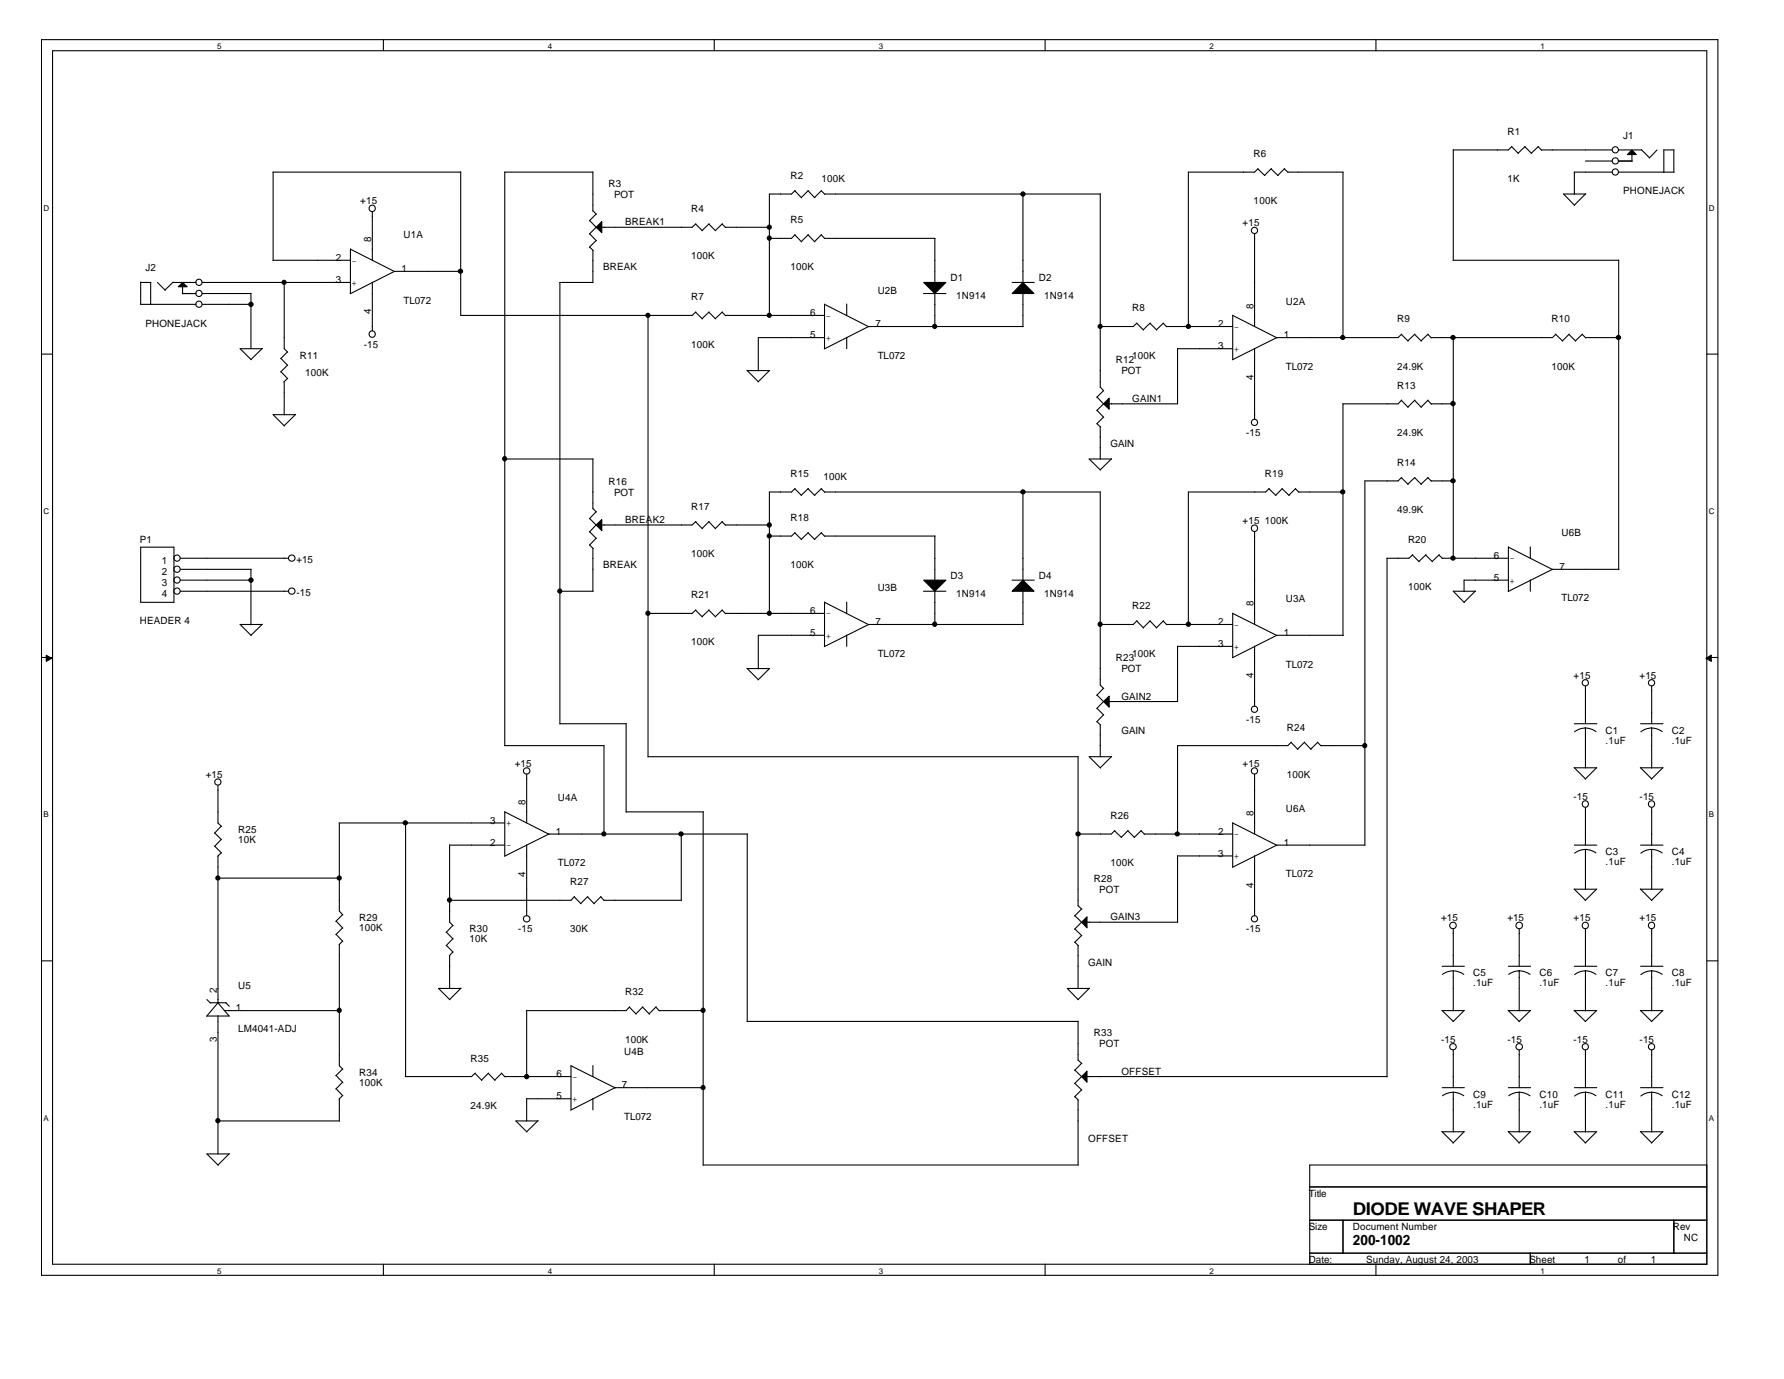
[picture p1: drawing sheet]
<svg xmlns="http://www.w3.org/2000/svg" width="279mm" height="216mm" viewBox="0 0 279 216" stroke-linecap="round" stroke-linejoin="round" font-family="sans-serif">
<g fill="none" stroke="#000" stroke-width=".17">
<path d="M6.5 6.2h262.5v193.5h-262.5zM8.2 7.9h259.1v190h-259.1zM60 6.2v1.7M111.9 6.2v1.7M163.7 6.2v1.7M215.5 6.2v1.7M42.7 26.9h29.5M42.8 26.9v13.9M54.9 39v7M54.9 39l6.9 3.5M58.3 33.2v7.5M72.2 26.9v22.5h36.2l.6-.6"/>
<path d="M79 26.9h13.9M79.1 26.9v89.8M92.3 34.5l1.1 1.1M92.3 36.6l1.1 1.1M92.3 38.7l.6 .5M92.9 26.9v6.1M92.9 39.2v5.1M92.9 33l.5 .6M93.4 33.5l-1.1 1.1M93.4 35.6l-1.1 1M93.4 37.7l-1.1 1M108.9 35.1l1.1 1"/>
<path d="M109 35l-.6 .6h-14.1M111 35.1l1.1 1M111.1 35l-1.1 1.1M113.1 35.1l.5 .5M113.1 35l-1.1 1.1M113.6 35.6h6.9M124.5 36.8l1 1.1M124.5 29.9l1 1.1M124.5 29.8l-.5 .6h-3.5v19M124.5 36.7l-.5 .6h-3.5M126.6 36.8l1 1.1M126.6 29.9l1 1.1"/>
<path d="M126.6 36.7l-1.1 1.1M126.6 29.8l-1.1 1.1M128.6 36.8l.6 .6M128.6 29.9l.6 .5M128.7 36.7l-1.1 1.1M128.7 29.8l-1.1 1.1M129.1 30.4h43.2M129.1 37.3h17.3M146.4 37.3v7M160.2 30.4v13.8M172.3 30.3v30.3M196.5 36.6v14.5"/>
<path d="M197 26.4l1.1 1.1M197 26.4l-.5 .5h-10.4v24.3M199.1 26.4l1.1 1.1M199.1 26.4l-1 1.1M201.1 26.4l.6 .6M201.2 26.4l-1.1 1.1M201.7 26.9h8.7M210.3 26.9v26M227.6 23.4v17.3M236.7 23l1.1 1M236.8 22.9l-.6 .6h-8.6M238.8 23l1.1 1"/>
<path d="M238.9 22.9l-1.1 1.1M240.9 23l.5 .5M240.9 22.9l-1.1 1.1M241.4 23.5h11.1M246.5 26.9h6M246.6 26.9v3.5M248.3 25.2h4.2M248.3 30.4h-3.4l1.7 1.8M248.3 30.3l-1.7 1.8M253.5 26.9h8.7M253.5 23.5h3.6M253.5 25.2h2.1"/>
<path d="M255.6 24.2v1.1M257.1 23.4l1.2 1.3M259.5 23.5l-1.2 1.2M260.5 23.5h1.6M260.6 23.5v3.5M262.1 23.4v3.5M6.5 55.4h1.7M22 47.6h8.7M22 44.2h1.6M22 44.2v3.4M23.6 44.2v3.5M24.7 44.2l1.2 1.2"/>
<path d="M27.1 44.2h3.6M27.1 44.2l-1.3 1.2M28.6 46h2.1M28.6 44.9v1.1M31.7 46h7.6M31.7 44.2h23.2M31.7 47.6h7.6M39.3 45.9v8.7M41.1 54.6h-3.5l1.7 1.7M41.1 54.6l-1.8 1.7M42.8 40.7h12.1M44 56.1l1.1 1.1"/>
<path d="M44 58.2l1.1 1.1M44.5 44.2v10.4l.6 .5M44.5 59.8v5.2M45 55.1l-1 1.1M45 57.2l-1 1M45 59.2l-.5 .6M58.3 44.2v7.6M72.2 42.5h-10.4l-7 3.5M87.6 44.2h5.3M87.7 44.2v69.2M101.5 49.4v69.1M108.9 48.9l1.1 1"/>
<path d="M111 48.9l1.1 1M111.1 48.8l-1.1 1.1M113.1 48.9l.5 .5M113.1 48.8l-1.1 1.1M113.6 49.4h15.5M117 58l1.8 1.8M117 58h3.5M120.5 58l-1.8 1.8M129.1 47.6v7M129.1 47.6l7 3.6M129.1 52.9h-10.3v5.2M132.6 47.6v1.8"/>
<path d="M132.6 52.8v1.8M144.6 46h3.5M146.4 46v5.2M158.5 44.2h3.5M160.2 45.9v5.3M160.2 51.1h-24.2l-6.9 3.5M178 50.6l1.1 1.1M178.1 50.6l-.6 .5h-5.2M180.1 50.6l1.1 1.1M180.1 50.6l-1.1 1M182.2 50.6l.5 .6M182.2 50.6l-1.1 1"/>
<path d="M182.7 51.1h10.4M184.4 54.6h8.7M184.4 54.6v8.6h-10.7M193.1 49.3v7M193.1 49.4l6.9 3.5M196.5 54.6v11M219.5 52.3l1 1.1M219.5 52.3l-.5 .6h-19l-7 3.4M221.5 52.3l1.1 1.1M221.6 52.3l-1.1 1.1M223.6 52.3l.6 .6M223.7 52.3l-1.1 1.1"/>
<path d="M227.6 40.7h25.9M227.6 52.9v34.5M243.6 52.3l1.1 1.1M243.7 52.3l-.6 .6h-19M245.7 52.3l1.1 1.1M245.8 52.3l-1.1 1.1M247.8 52.3l.5 .6M247.8 52.3l-1.1 1.1M248.3 52.9h5.3M253.5 40.7v48.5M267.3 55.4h1.7M46.3 64.9h-3.5l1.8 1.8"/>
<path d="M46.3 64.9l-1.8 1.8M79.1 71.9h13.8M92.9 71.9v7.8M92.9 79.6l.5 .6M124.5 76.5l1 1.1M124.5 76.5l-.5 .5h-3.5v19.1M126.6 76.5l1 1.1M126.6 76.5l-1.1 1M128.6 76.5l.6 .6M128.7 76.5l-1.1 1M129.1 77h43.2M160.2 77v13.8"/>
<path d="M171.8 62.2l1.1 1.1M171.8 64.2l1.1 1.1M171.8 66.3l.6 .6M172.3 66.8v5.1M172.3 77v30.3M172.3 60.6l.6 .6M172.8 61.2l-1 1M172.8 63.2l-1 1.1M172.8 65.3l-1 1.1M174.1 71.9h-3.5l1.8 1.7M174.1 71.8l-1.8 1.8M198.7 76.5l1.1 1.1"/>
<path d="M198.8 76.5l-.6 .5h-12.1v20.8M200.8 76.5l1.1 1.1M200.8 76.5l-1 1M202.9 76.5l.5 .6M202.9 76.5l-1 1M203.4 77h7M210.3 63.2v36.3M219.5 74.8l1 1M219.5 62.7l1 1.1M219.5 62.6l-.5 .6h-8.7M219.5 74.7l-.5 .6h-5.2v57.1M221.5 74.8l1.1 1"/>
<path d="M221.5 62.7l1.1 1.1M221.6 74.7l-1.1 1.1M221.6 62.6l-1.1 1.1M223.6 74.8l.6 .5M223.6 62.7l.6 .6M223.7 74.7l-1.1 1.1M223.7 62.6l-1.1 1.1M224.1 63.2h3.5M224.1 75.3h3.5M22 85.7h5.2v8.6h-5.2zM28.3 92.6h16.9M28.3 87.4h16.9"/>
<path d="M28.3 89.1h11M28.3 90.8h11M39.3 89.1v8.7M41.1 97.8h-3.5l1.7 1.7M41.1 97.7l-1.8 1.8M87.7 92.6h5.2M92.3 81.2l1.1 1M92.3 83.3l1.1 1M92.3 85.3l.6 .6M92.9 85.8v6.8M93.4 80.1l-1.1 1.1M93.4 82.2l-1.1 1.1"/>
<path d="M93.4 84.3l-1.1 1.1M108.9 95.5l1.1 1.1M108.9 81.7l1.1 1.1M109 81.6l-.6 .6h-14.1M109 95.5l-.6 .5h-6.9M111 95.5l1.1 1.1M111 81.7l1.1 1.1M111.1 95.5l-1.1 1M111.1 81.6l-1.1 1.1M113.1 95.5l.5 .6M113.1 81.7l.5 .5M113.1 95.5l-1.1 1"/>
<path d="M113.1 81.6l-1.1 1.1M113.6 82.2h6.9M113.6 96h15.5M124.5 83.4l1 1.1M124.5 83.4l-.5 .5h-3.5M126.6 83.4l1 1.1M126.6 83.4l-1.1 1M128.6 83.4l.6 .6M128.7 83.4l-1.1 1M129.1 94.3v6.9M129.1 83.9h17.3M129.1 99.5h-10.3v5.2"/>
<path d="M129.1 94.3l7 3.5M132.6 94.3v1.7M132.6 99.4v1.8M144.6 92.6h3.5M146.4 83.9v7M146.4 92.6v5.2M158.5 90.8h3.5M160.2 92.5v5.3M160.2 97.8h-24.2l-6.9 3.4M178 97.2l1.1 1.1M178.1 97.2l-.6 .6h-5.2M180.1 97.2l1.1 1.1"/>
<path d="M180.1 97.2l-1.1 1.1M182.2 97.2l.5 .6M182.2 97.2l-1.1 1.1M182.7 97.8h10.4M193.1 96v6.9M193.1 96l6.9 3.5M196.5 83.3v14.5M210.4 99.5h-10.4l-7 3.5M217.2 87.4v81.2M221.2 86.9l1.1 1.1M221.3 86.9l-.6 .5h-3.5M223.3 86.9l1 1.1"/>
<path d="M223.3 86.9l-1.1 1M225.4 86.9l.5 .5M225.4 86.9l-1.1 1M225.9 87.4h10.3M231.1 92.6h-3.5l1.7 1.7M231.1 92.5l-1.8 1.8M236.2 90.8h-6.9v1.8M236.2 85.6v7M236.2 85.7l7 3.5M239.7 85.6v1.8M239.7 90.8v1.8M253.6 89.1h-10.5l-6.9 3.5"/>
<path d="M6.5 102.9h1.7M79 116.7h15.6M87.7 113.3h10.4M94.6 116.7v13.9M98.1 113.3v13.9M101.5 118.5h67.4M117 104.6l1.8 1.8M117 104.7h3.5M120.5 104.7l-1.8 1.8M168.8 118.5v23.3M171.8 108.8l1.1 1.1M171.8 110.9l1.1 1.1"/>
<path d="M171.8 113l.6 .5M172.3 113.5v5M172.3 107.3l.6 .5M172.8 107.8l-1 1.1M172.8 109.8l-1 1.1M172.8 111.9l-1 1.1M174.1 118.5h-3.5l1.8 1.8M174.1 118.4l-1.8 1.8M184.4 101.2h8.7M184.4 101.2v8.6h-10.7M196.5 101.2v9.4M202.2 116.2l1.1 1.1"/>
<path d="M202.2 116.2l-.5 .5h-17.3v13.9M204.3 116.2l1 1.1M204.3 116.2l-1.1 1.1M206.4 116.2l.5 .6M206.4 116.2l-1.1 1.1M206.9 116.7h6.9M246.6 113.3h3.5M248.3 114l.7 .1 1 .4M248.3 114l-.7 .1-1 .5M248.3 107.4v5.9M248.3 114v6.3M256.9 113.3h3.6"/>
<path d="M258.7 114l.7 .1 .9 .4M258.7 114l-.8 .1-.9 .5M258.7 107.4v5.9M258.7 114v6.3M267.3 102.9h1.7M33.6 130.4l1.1 1.1M33.6 132.5l1.1 1M34.1 123v5.8l.6 .6M34.1 134v23l-1.7 2.1M34.1 137.5h19.1M34.6 129.4l-1 1.1M34.6 131.4l-1 1.1"/>
<path d="M34.6 133.5l-.5 .6M53.1 128.8h26M53.1 128.8v13.8l.6 .6M63.5 128.8v39.8M70.4 132.3v12.1l.6 .5M70.4 132.3h8.7M79.1 127.1v6.9M79.1 127.1l6.9 3.5M82.5 121.2v7.6M82.5 132.3v11.1M98.1 127.1h12.1M106.7 130.6v10.4"/>
<path d="M110.1 127.1v55.3M117 130.6h-31l-7 3.5M117 130.5v29.4M174.6 130.1l1.1 1M174.6 130l-.6 .6h-5.2M176.6 130.1l1.1 1M176.7 130l-1.1 1.1M178.7 130.1l.6 .5M178.7 130l-1.1 1.1M179.2 130.6h13.9M184.4 134h8.7M184.4 134v10.4"/>
<path d="M193.1 128.8v6.9M193.1 128.8l6.9 3.6M196.5 121.2v9.4M196.5 134v9.4M213.8 132.3h-13.8l-7 3.5M246.5 120.2l1.8 1.7M246.5 139.2l1.8 1.8M246.6 139.2h3.5M246.6 120.2h3.5M246.6 132.3h3.5M248.3 133l.7 .1 1 .4M248.3 133l-.7 .1-1 .5"/>
<path d="M248.3 126.4v5.9M248.3 133v6.3M250 120.2l-1.7 1.8M250 139.2l-1.7 1.8M256.9 139.2l1.8 1.8M256.9 120.2l1.8 1.7M256.9 139.2h3.6M256.9 120.2h3.6M256.9 132.3h3.6M258.7 133l.7 .1 .9 .4M258.7 133l-.8 .1-.9 .5M258.7 126.4v5.9"/>
<path d="M258.7 133v6.3M260.4 139.2l-1.8 1.8M260.4 120.2l-1.8 1.8M6.5 150.4h1.7M32.4 156.5l.6 .5M32.4 159.1h3.5M32.9 157h2.5M34.1 157l1.8 2.1M34.1 159v21.7M35.1 158.2h18.1M35.4 157l.5 .5M52.6 144.2l1.1 1.1"/>
<path d="M52.6 146.3l1.1 1.1M53.1 147.9v19l.6 .5M53.7 143.2l-1.1 1.1M53.7 145.3l-1.1 1M53.7 147.3l-.6 .6M69.9 145.9l1.1 1.1M69.9 148l1.1 1.1M70.4 149.6v5.2M70.9 144.9l-1 1.1M70.9 147l-1 1.1M70.9 149l-.5 .6M72.2 154.8h-3.5l1.8 1.7"/>
<path d="M72.2 154.7l-1.8 1.8M82.5 158.2v10.4M89.9 140.4l1.1 1.1M90 140.4l-.6 .6h-19M92 140.4l1.1 1.1M92.1 140.4l-1.2 1.1M94.1 140.4l.5 .6M94.1 140.4l-1.1 1.1M94.6 141h12.1M98.6 157.7l1 1.1M98.6 157.6l-.5 .6h-15.6M100.6 157.7l1.1 1.1"/>
<path d="M100.7 157.6l-1.1 1.1M102.7 157.7l.6 .6M102.8 157.6l-1.1 1.1M103.2 158.2h7M117 159.9h51.8M168.3 143.4l1.1 1M168.3 145.4l1.1 1.1M168.3 147.5l.6 .6M168.8 148v6.8M168.8 159.9v6.1M168.8 141.8l.6 .5M169.4 142.3l-1.1 1.1"/>
<path d="M169.4 144.4l-1.1 1.1M169.4 146.5l-1.1 1.1M170.2 144.4h14.3M170.6 154.8h-3.5l1.8 1.7M170.6 154.7l-1.8 1.8M225.8 158.2l1.8 1.7M225.9 158.2h3.4M225.9 151.3h3.4M227.6 152l.7 .1 1 .5M227.6 152l-.7 .1-1 .5M227.6 145.4v5.9M227.6 152v6.3"/>
<path d="M229.3 158.2l-1.7 1.8M236.2 158.2l1.7 1.7M236.2 158.2h3.5M236.2 151.3h3.5M237.9 152l.8 .1 .9 .5M237.9 152l-.7 .1-.9 .5M237.9 145.4v5.9M237.9 152v6.3M239.7 158.2l-1.8 1.8M246.5 158.2l1.8 1.7M246.6 158.2h3.5M246.6 151.3h3.5"/>
<path d="M248.3 152l.7 .1 1 .5M248.3 152l-.7 .1-1 .5M248.3 145.4v5.9M248.3 152v6.3M250 158.2l-1.7 1.8M256.9 158.2l1.8 1.7M256.9 158.2h3.6M256.9 151.3h3.6M258.7 152l.7 .1 .9 .5M258.7 152l-.8 .1-.9 .5M258.7 145.4v5.9M258.7 152v6.3"/>
<path d="M260.4 158.2l-1.8 1.8M267.3 150.4h1.7M34.1 175.5h19M52.6 168.4l1.1 1.1M52.6 170.5l1.1 1.1M53.1 172v3.5M53.7 167.4l-1.1 1M53.7 169.4l-1.1 1.1M53.7 171.5l-.6 .6M74.4 168l1.1 1.1M74.4 168l-.6 .6h-10.3M76.5 168l1 1.1"/>
<path d="M76.5 168l-1.1 1.1M78.5 168l.6 .6M78.6 168l-1.1 1.1M79.1 168.6h10.3M82.4 172h7M82.5 172v3.5M84.3 175.5h-3.5l1.7 1.7M84.3 175.5l-1.8 1.7M89.4 166.8v7M89.4 166.9l7 3.4M92.9 166.8v1.8M92.9 172v1.8"/>
<path d="M110.1 170.3h-13.8l-6.9 3.5M168.3 167.5l1.1 1.1M168.3 169.6l1.1 1.1M168.3 171.7l.6 .5M168.8 172.2v10.2M168.8 166l.6 .5M169.4 166.5l-1.1 1.1M169.4 168.6l-1.1 1.1M169.4 170.6l-1.1 1.1M170.2 168.6h47M225.8 177.1l1.8 1.8M225.9 177.2h3.4"/>
<path d="M225.9 170.3h3.4M227.6 171l.7 .1 1 .5M227.6 171l-.7 .1-1 .5M227.6 164.4v5.9M227.6 171v6.2M229.3 177.2l-1.7 1.8M236.2 177.1l1.7 1.8M236.2 177.2h3.5M236.2 170.3h3.5M237.9 171l.8 .1 .9 .5M237.9 171l-.7 .1-.9 .5M237.9 164.4v5.9"/>
<path d="M237.9 171v6.2M239.7 177.2l-1.8 1.8M246.5 177.1l1.8 1.8M246.6 177.2h3.5M246.6 170.3h3.5M248.3 171l.7 .1 1 .5M248.3 171l-.7 .1-1 .5M248.3 164.4v5.9M248.3 171v6.2M250 177.2l-1.7 1.8M256.9 177.1l1.8 1.8M256.9 177.2h3.6"/>
<path d="M256.9 170.3h3.6M258.7 171l.7 .1 .9 .5M258.7 171l-.8 .1-.9 .5M258.7 164.4v5.9M258.7 171v6.2M260.4 177.2l-1.8 1.8M35.9 180.7h-3.5l1.8 1.7M35.9 180.6l-1.8 1.8M60 197.9v1.8M110.1 182.4h58.8M111.9 197.9v1.8M163.7 197.9v1.8"/>
<path d="M205.1 185.8h62.2M205.1 191h62.2M205.1 196.2h62.2M210.3 191v5.2M215.5 197.9v1.8M239.7 196.2v1.7M262.1 191v5.2M267.3 182.4h-62.2v15.5"/>
<circle cx="58.3" cy="32.6" r=".5"/>
<circle cx="196.5" cy="36.1" r=".49"/>
<circle cx="253" cy="26.9" r=".49"/>
<circle cx="253" cy="23.5" r=".49"/>
<circle cx="253" cy="25.2" r=".49"/>
<circle cx="31.2" cy="45.9" r=".49"/>
<circle cx="31.2" cy="44.2" r=".49"/>
<circle cx="31.2" cy="47.6" r=".49"/>
<circle cx="58.3" cy="52.3" r=".5"/>
<circle cx="196.5" cy="66.1" r=".49"/>
<circle cx="27.7" cy="87.4" r=".49"/>
<circle cx="27.7" cy="92.5" r=".49"/>
<circle cx="27.7" cy="90.8" r=".49"/>
<circle cx="27.7" cy="89.1" r=".49"/>
<circle cx="45.7" cy="92.5" r=".5"/>
<circle cx="45.7" cy="87.4" r=".5"/>
<circle cx="196.5" cy="82.7" r=".5"/>
<circle cx="196.5" cy="111" r=".49"/>
<circle cx="248.3" cy="106.9" r=".49"/>
<circle cx="258.7" cy="106.9" r=".49"/>
<circle cx="34.1" cy="122.4" r=".49"/>
<circle cx="82.5" cy="120.7" r=".5"/>
<circle cx="196.5" cy="120.7" r=".49"/>
<circle cx="248.3" cy="125.9" r=".5"/>
<circle cx="258.6" cy="125.9" r=".5"/>
<circle cx="82.5" cy="143.9" r=".5"/>
<circle cx="196.5" cy="143.9" r=".49"/>
<circle cx="227.6" cy="144.9" r=".51"/>
<circle cx="237.9" cy="144.9" r=".51"/>
<circle cx="248.3" cy="144.9" r=".5"/>
<circle cx="258.6" cy="144.9" r=".5"/>
<circle cx="227.6" cy="163.9" r=".5"/>
<circle cx="237.9" cy="163.9" r=".5"/>
<circle cx="248.3" cy="163.9" r=".49"/>
<circle cx="258.7" cy="163.9" r=".49"/>
</g>
<g fill="#000" stroke="#000" stroke-width=".16">
<path d="M7.2 102.6l.9 .5-.9 .4z" fill-rule="evenodd"/>
<path d="M267.2 103.1l.8-.5v.9z" fill-rule="evenodd"/>
</g>
<g fill="#000" stroke="#000" stroke-width=".17">
<path d="M93.4 35.6l.9-.9v1.7z" fill-rule="evenodd"/>
<path d="M254.9 24.2l.7-.7 .7 .7z" fill-rule="evenodd"/>
<path d="M27.9 44.9l.7-.7 .7 .7z" fill-rule="evenodd"/>
<path d="M144.7 44.2h3.4l-1.7 1.8z" fill-rule="evenodd"/>
<path d="M160.2 44.2l1.7 1.8h-3.4z" fill-rule="evenodd"/>
<path d="M173.7 62.3v1.8l-.9-.9z" fill-rule="evenodd"/>
<path d="M93.4 82.2l.9-.9v1.8z" fill-rule="evenodd"/>
<path d="M144.7 90.8h3.4l-1.7 1.8z" fill-rule="evenodd"/>
<path d="M160.2 90.8l1.7 1.8h-3.4z" fill-rule="evenodd"/>
<path d="M172.8 109.8l.9-.8v1.7z" fill-rule="evenodd"/>
<path d="M169.4 144.4l.8-.9v1.8z" fill-rule="evenodd"/>
<path d="M169.4 168.6l.8-.9v1.7z" fill-rule="evenodd"/>
<circle cx="120.5" cy="37.3" r=".33"/>
<circle cx="120.5" cy="35.6" r=".32"/>
<circle cx="160.2" cy="30.4" r=".33"/>
<circle cx="39.3" cy="47.6" r=".33"/>
<circle cx="44.5" cy="44.2" r=".32"/>
<circle cx="72.1" cy="42.5" r=".33"/>
<circle cx="101.5" cy="49.4" r=".32"/>
<circle cx="120.5" cy="49.4" r=".32"/>
<circle cx="146.4" cy="51.1" r=".32"/>
<circle cx="172.3" cy="51.1" r=".32"/>
<circle cx="186.1" cy="51.1" r=".33"/>
<circle cx="210.3" cy="52.8" r=".33"/>
<circle cx="227.6" cy="52.8" r=".33"/>
<circle cx="253.5" cy="52.8" r=".33"/>
<circle cx="79" cy="71.8" r=".33"/>
<circle cx="160.2" cy="77" r=".33"/>
<circle cx="210.3" cy="77" r=".33"/>
<circle cx="227.6" cy="63.2" r=".33"/>
<circle cx="227.6" cy="75.3" r=".33"/>
<circle cx="39.3" cy="90.8" r=".33"/>
<circle cx="87.7" cy="92.5" r=".32"/>
<circle cx="101.5" cy="96" r=".32"/>
<circle cx="120.5" cy="82.2" r=".33"/>
<circle cx="120.5" cy="83.9" r=".32"/>
<circle cx="120.5" cy="96" r=".32"/>
<circle cx="146.4" cy="97.7" r=".33"/>
<circle cx="172.3" cy="97.7" r=".33"/>
<circle cx="186.1" cy="97.7" r=".33"/>
<circle cx="227.6" cy="87.4" r=".33"/>
<circle cx="213.7" cy="116.7" r=".33"/>
<circle cx="34.1" cy="137.5" r=".32"/>
<circle cx="53.1" cy="137.5" r=".32"/>
<circle cx="63.5" cy="128.8" r=".33"/>
<circle cx="94.6" cy="130.6" r=".32"/>
<circle cx="106.7" cy="130.6" r=".33"/>
<circle cx="168.9" cy="130.6" r=".33"/>
<circle cx="184.4" cy="130.6" r=".33"/>
<circle cx="53.1" cy="158.2" r=".33"/>
<circle cx="70.4" cy="140.9" r=".33"/>
<circle cx="110.1" cy="158.2" r=".33"/>
<circle cx="34.1" cy="175.5" r=".33"/>
<circle cx="82.5" cy="168.6" r=".33"/>
<circle cx="110.1" cy="170.3" r=".32"/>
</g>
<text font-size="2.8" x="211.9" y="190.3">DIODE WAVE SHAPER</text>
<text font-size="2.2" x="211.9" y="195">200-1002</text>
<g font-size="1.6">
<text x="236.1" y="21.1">R1</text>
<text x="254.2" y="21.8">J1</text>
<text x="95.3" y="29.2">R3</text>
<text x="123.8" y="28">R2</text>
<text x="128.7" y="28.5">100K</text>
<text x="196.3" y="24.6">R6</text>
<text x="236.1" y="28.5">1K</text>
<text x="56.4" y="32">+15</text>
<text x="96.2" y="30.9">POT</text>
<text x="97.9" y="35.3">BREAK1</text>
<text x="108.2" y="33.2">R4</text>
<text x="123.8" y="34.9">R5</text>
<text x="194.6" y="35.4">+15</text>
<text x="196.3" y="32">100K</text>
<text x="254.2" y="30.4">PHONEJACK</text>
<text x="52.6" y="40.9">2</text>
<text x="55.1" y="41.3">-</text>
<text x="58.1" y="37.9" transform="rotate(-90 58.1 37.9)">8</text>
<text x="63.2" y="37.3">U1A</text>
<text x="108.2" y="40.6">100K</text>
<text x="22.8" y="42.5">J2</text>
<text x="52.6" y="44.3">3</text>
<text x="55.1" y="44.7">+</text>
<text x="62.9" y="42.6">1</text>
<text x="63.2" y="47.5">TL072</text>
<text x="94.4" y="42.3">BREAK</text>
<text x="108.2" y="47">R7</text>
<text x="123.8" y="42.3">100K</text>
<text x="137.5" y="46">U2B</text>
<text x="148.8" y="44.1">D1</text>
<text x="149.7" y="46.8">1N914</text>
<text x="162.7" y="44.1">D2</text>
<text x="163.5" y="46.8">1N914</text>
<text x="201.4" y="47.7">U2A</text>
<text x="22.8" y="51.1">PHONEJACK</text>
<text x="58.1" y="49.2" transform="rotate(-90 58.1 49.2)">4</text>
<text x="126.9" y="49.5">6</text>
<text x="126.9" y="53">5</text>
<text x="129.3" y="53.3">+</text>
<text x="129.3" y="49.9">-</text>
<text x="137.1" y="51.2">7</text>
<text x="177.3" y="48.7">R8</text>
<text x="190.8" y="51.2">2</text>
<text x="193.3" y="51.6">-</text>
<text x="196.3" y="48.3" transform="rotate(-90 196.3 48.3)">8</text>
<text x="201" y="53">1</text>
<text x="218.8" y="50.5">R9</text>
<text x="243" y="50.5">R10</text>
<text x="46.9" y="56.2">R11</text>
<text x="47.8" y="58.9">100K</text>
<text x="57" y="54.4">-15</text>
<text x="108.2" y="54.4">100K</text>
<text x="137.5" y="56.2">TL072</text>
<text x="174.8" y="56.9">R12</text>
<text x="175.6" y="58.6">POT</text>
<text x="177.3" y="56.2">100K</text>
<text x="190.8" y="54.7">3</text>
<text x="193.3" y="55.1">+</text>
<text x="196.3" y="59.5" transform="rotate(-90 196.3 59.5)">4</text>
<text x="201.4" y="57.9">TL072</text>
<text x="218.8" y="57.9">24.9K</text>
<text x="243" y="57.9">100K</text>
<text x="177.3" y="62.9">GAIN1</text>
<text x="218.8" y="60.8">R13</text>
<text x="173.9" y="70">GAIN</text>
<text x="195.2" y="68.2">-15</text>
<text x="218.8" y="68.2">24.9K</text>
<text x="95.3" y="75.9">R16</text>
<text x="96.2" y="77.6">POT</text>
<text x="123.8" y="74.6">R15</text>
<text x="129" y="75.1">100K</text>
<text x="198.1" y="74.6">R19</text>
<text x="218.8" y="72.9">R14</text>
<text x="97.9" y="81.9">BREAK2</text>
<text x="108.2" y="79.8">R17</text>
<text x="123.8" y="81.5">R18</text>
<text x="194.6" y="82.1">+15</text>
<text x="198.1" y="82.1">100K</text>
<text x="218.8" y="80.3">49.9K</text>
<text x="244.6" y="83.9">U6B</text>
<text x="21.9" y="85">P1</text>
<text x="25.4" y="88.3">1</text>
<text x="46.4" y="88.1">+15</text>
<text x="94.4" y="89">BREAK</text>
<text x="108.2" y="87.2">100K</text>
<text x="123.8" y="89">100K</text>
<text x="220.5" y="85">R20</text>
<text x="234" y="87.5">6</text>
<text x="236.4" y="87.9">-</text>
<text x="244.2" y="89.2">7</text>
<text x="25.4" y="90">2</text>
<text x="25.4" y="91.7">3</text>
<text x="25.4" y="93.4">4</text>
<text x="46.4" y="93.3">-15</text>
<text x="108.2" y="93.6">R21</text>
<text x="137.5" y="92.6">U3B</text>
<text x="148.8" y="90.7">D3</text>
<text x="149.7" y="93.5">1N914</text>
<text x="162.7" y="90.7">D4</text>
<text x="163.5" y="93.5">1N914</text>
<text x="177.3" y="95.4">R22</text>
<text x="196.3" y="95" transform="rotate(-90 196.3 95)">8</text>
<text x="201.4" y="94.3">U3A</text>
<text x="220.5" y="92.4">100K</text>
<text x="234" y="90.9">5</text>
<text x="236.4" y="91.4">+</text>
<text x="244.6" y="94.1">TL072</text>
<text x="21.9" y="97.6">HEADER 4</text>
<text x="108.2" y="101">100K</text>
<text x="126.9" y="96.1">6</text>
<text x="126.9" y="99.6">5</text>
<text x="129.3" y="100">+</text>
<text x="129.3" y="96.5">-</text>
<text x="137.1" y="97.9">7</text>
<text x="190.8" y="97.9">2</text>
<text x="190.8" y="101.3">3</text>
<text x="193.3" y="101.7">+</text>
<text x="193.3" y="98.3">-</text>
<text x="201" y="99.6">1</text>
<text x="137.5" y="102.8">TL072</text>
<text x="174.8" y="103.5">R23</text>
<text x="175.6" y="105.2">POT</text>
<text x="177.3" y="102.8">100K</text>
<text x="196.3" y="106.2" transform="rotate(-90 196.3 106.2)">4</text>
<text x="201.4" y="104.5">TL072</text>
<text x="246.4" y="106.3">+15</text>
<text x="256.8" y="106.3">+15</text>
<text x="175.6" y="109.5">GAIN2</text>
<text x="195.2" y="113.2">-15</text>
<text x="175.6" y="114.9">GAIN</text>
<text x="201.5" y="114.4">R24</text>
<text x="251.5" y="114.9">C1</text>
<text x="251.5" y="116.5">.1uF</text>
<text x="261.8" y="114.9">C2</text>
<text x="261.8" y="116.5">.1uF</text>
<text x="32.3" y="121.8">+15</text>
<text x="80.6" y="120.1">+15</text>
<text x="87.4" y="125.4">U4A</text>
<text x="194.6" y="120.1">+15</text>
<text x="201.5" y="121.8">100K</text>
<text x="246.4" y="125.3">-15</text>
<text x="256.8" y="125.3">-15</text>
<text x="37.3" y="130.4">R25</text>
<text x="37.3" y="132">10K</text>
<text x="76.8" y="128.9">3</text>
<text x="79.2" y="129.4">+</text>
<text x="82.3" y="126" transform="rotate(-90 82.3 126)">8</text>
<text x="87" y="130.7">1</text>
<text x="173.9" y="128.2">R26</text>
<text x="190.8" y="130.7">2</text>
<text x="193.3" y="131.1">-</text>
<text x="196.3" y="127.8" transform="rotate(-90 196.3 127.8)">8</text>
<text x="201.4" y="127.1">U6A</text>
<text x="76.8" y="132.4">2</text>
<text x="79.2" y="132.8">-</text>
<text x="82.3" y="137.2" transform="rotate(-90 82.3 137.2)">4</text>
<text x="87.4" y="135.6">TL072</text>
<text x="173.9" y="135.6">100K</text>
<text x="190.8" y="134.1">3</text>
<text x="193.3" y="134.5">+</text>
<text x="201" y="132.4">1</text>
<text x="201.4" y="137.3">TL072</text>
<text x="251.5" y="133.9">C3</text>
<text x="251.5" y="135.4">.1uF</text>
<text x="261.8" y="133.9">C4</text>
<text x="261.8" y="135.4">.1uF</text>
<text x="89.3" y="138.6">R27</text>
<text x="171.3" y="138">R28</text>
<text x="172.2" y="139.7">POT</text>
<text x="196.3" y="139" transform="rotate(-90 196.3 139)">4</text>
<text x="56.3" y="144.2">R29</text>
<text x="56.3" y="145.8">100K</text>
<text x="73.5" y="146">R30</text>
<text x="73.5" y="147.5">10K</text>
<text x="81.2" y="146">-15</text>
<text x="89.3" y="146">30K</text>
<text x="173.9" y="144.1">GAIN3</text>
<text x="195.2" y="146">-15</text>
<text x="225.7" y="144.2">+15</text>
<text x="236.1" y="144.2">+15</text>
<text x="246.4" y="144.2">+15</text>
<text x="256.8" y="144.2">+15</text>
<text x="34" y="155.4" transform="rotate(-90 34 155.4)">2</text>
<text x="37.3" y="154.8">U5</text>
<text x="97.9" y="155.8">R32</text>
<text x="170.4" y="151.2">GAIN</text>
<text x="230.7" y="152.9">C5</text>
<text x="230.7" y="154.4">.1uF</text>
<text x="241.1" y="152.9">C6</text>
<text x="241.1" y="154.4">.1uF</text>
<text x="251.5" y="152.9">C7</text>
<text x="251.5" y="154.4">.1uF</text>
<text x="261.8" y="152.9">C8</text>
<text x="261.8" y="154.4">.1uF</text>
<text x="37" y="158.3">1</text>
<text x="37.3" y="161.5">LM4041-ADJ</text>
<text x="34" y="163.2" transform="rotate(-90 34 163.2)">3</text>
<text x="73.7" y="166.2">R35</text>
<text x="97.7" y="165.1">U4B</text>
<text x="97.9" y="163.2">100K</text>
<text x="171.3" y="162.2">R33</text>
<text x="172.2" y="164">POT</text>
<text x="225.7" y="163.2">-15</text>
<text x="236.1" y="163.2">-15</text>
<text x="246.4" y="163.2">-15</text>
<text x="256.8" y="163.2">-15</text>
<text x="56.3" y="168.4">R34</text>
<text x="56.3" y="170">100K</text>
<text x="73.7" y="173.6">24.9K</text>
<text x="87.2" y="168.7">6</text>
<text x="87.2" y="172.1">5</text>
<text x="89.6" y="172.6">+</text>
<text x="89.6" y="169.1">-</text>
<text x="97.4" y="170.4">7</text>
<text x="175.6" y="168.3">OFFSET</text>
<text x="230.7" y="171.9">C9</text>
<text x="230.7" y="173.4">.1uF</text>
<text x="241.1" y="171.9">C10</text>
<text x="241.1" y="173.4">.1uF</text>
<text x="251.5" y="171.9">C11</text>
<text x="251.5" y="173.4">.1uF</text>
<text x="261.8" y="171.9">C12</text>
<text x="261.8" y="173.4">.1uF</text>
<text x="97.7" y="175.3">TL072</text>
<text x="170.4" y="178.8">OFFSET</text>
<text x="205" y="187.4">Title</text>
<text x="205" y="192.6">Size</text>
<text x="205" y="197.8">Date:</text>
<text x="211.9" y="192.6">Document Number</text>
<text x="214" y="197.8">Sunday, August 24, 2003</text>
<text x="239.5" y="197.8">Sheet</text>
<text x="248.2" y="197.8">1</text>
<text x="253.4" y="197.8">of</text>
<text x="258.5" y="197.8">1</text>
<text x="262" y="192.6">Rev</text>
<text x="263.7" y="194.4">NC</text>
</g>
<g font-size="1.3">
<text x="34" y="7.7">5</text>
<text x="85.8" y="7.7">4</text>
<text x="137.6" y="7.7">3</text>
<text x="189.4" y="7.7">2</text>
<text x="241.3" y="7.7">1</text>
<text x="6.8" y="33">D</text>
<text x="267.6" y="33">D</text>
<text x="6.8" y="80.5">C</text>
<text x="267.6" y="80.5">C</text>
<text x="6.8" y="128">B</text>
<text x="267.6" y="128">B</text>
<text x="6.8" y="175.5">A</text>
<text x="267.6" y="175.5">A</text>
<text x="34" y="199.4">5</text>
<text x="85.8" y="199.4">4</text>
<text x="137.6" y="199.4">3</text>
<text x="189.4" y="199.4">2</text>
<text x="241.3" y="199.4">1</text>
</g>
</svg>
